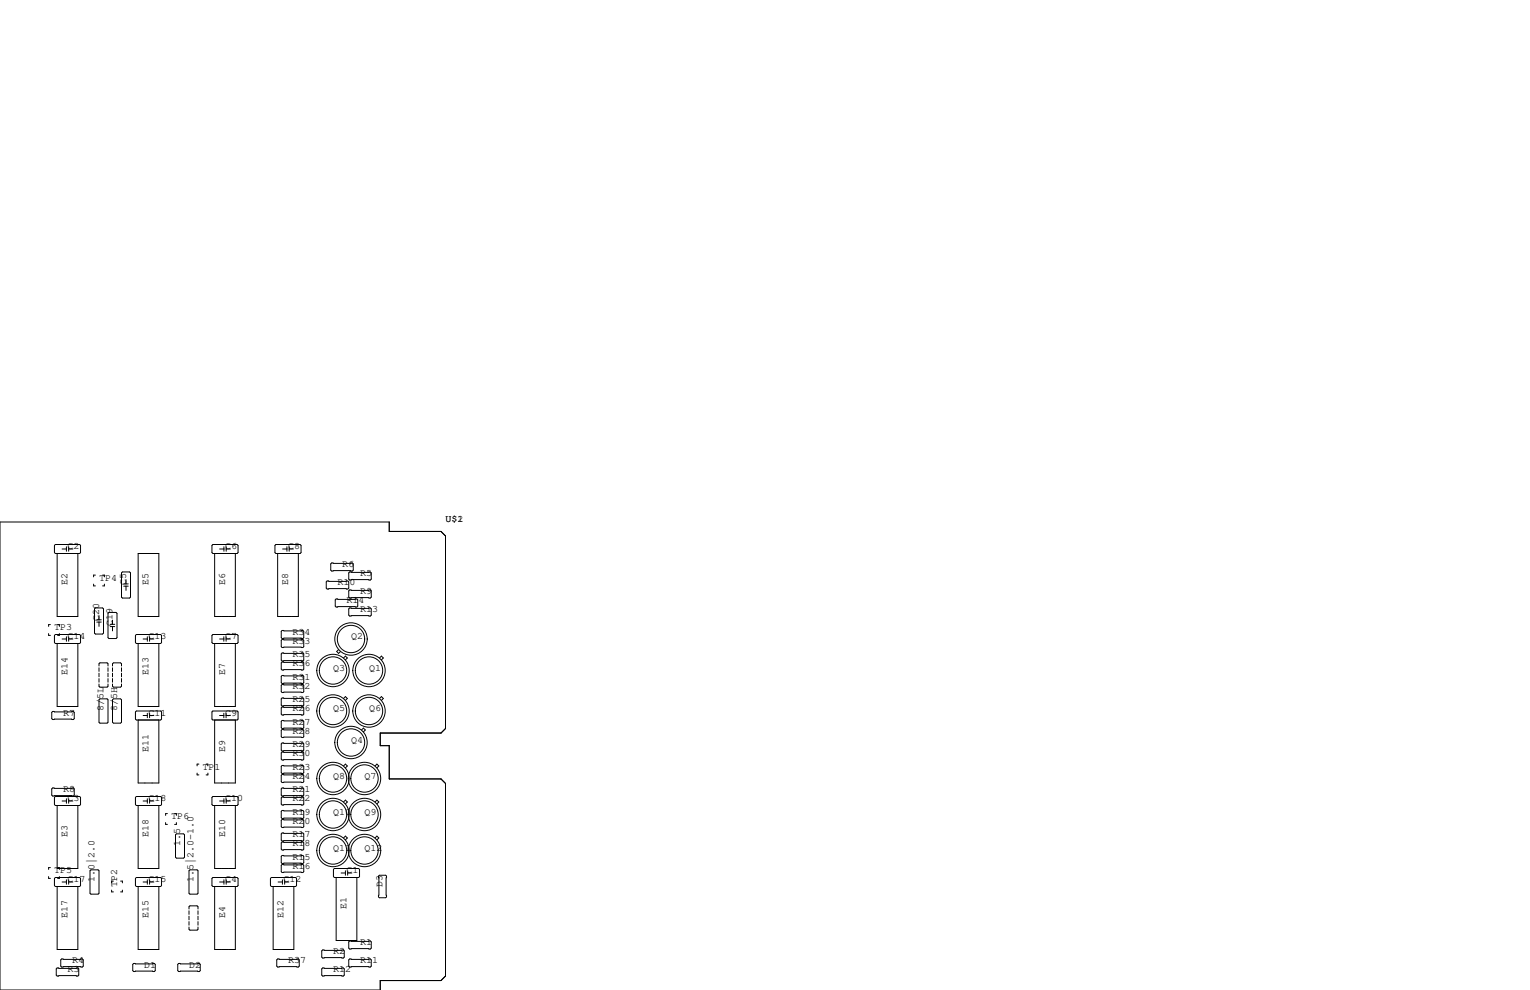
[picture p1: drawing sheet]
<svg xmlns="http://www.w3.org/2000/svg" width="432mm" height="279mm" viewBox="0 0 432 279" stroke-linecap="round" stroke-linejoin="round" font-family="sans-serif">
<g fill="none" stroke="#000" stroke-width=".28">
<path d="M0 147.3h109.9v2.7h14.6l1.2 1.3v54.3l-1.2 1.3h-17.2v3.5h2.6v9.4h14.6l1.2 1.3v54.4l-1.2 1.2h-17.2v2.7h-107.3zM15.6 153.7h6.9l.2 .2v2.1l-.2 .2h-6.9l-.2-.2v-2.1zM16.1 156.2v17.8h5.9v-17.8M17.5 154.9h1.2M18.7 154.3v1.3M19.4 154.9h1.2M19.4 154.3v1.3M39 156.2h5.8v17.8h-5.8zM59.8 153.9l.3-.2h6.8l.3 .2v2.1l-.3 .2h-6.8l-.3-.2zM60.6 156.2v17.8h5.8v-17.8M62 154.9h1.2M63.2 154.3v1.3"/>
<path d="M63.8 154.9h1.2M63.8 154.3v1.3M77.9 153.7h6.8l.3 .2v2.1l-.3 .2h-6.8l-.3-.2v-2.1zM78.4 156.2v17.8h5.8v-17.8M79.8 154.9h1.2M81 154.3v1.3M81.6 154.9h1.2M81.6 154.3v1.3M93.3 159.1l.3-.2h5.8l.3 .2v1.8l-.3 .3h-5.8l-.3-.3zM13.7 178.8v.5h.5M14.2 176.3h-.5v.5M15.6 179.1h6.9l.2 .2v2.1l-.2 .2h-6.9l-.2-.2v-2.1z"/>
<path d="M16.3 176.3h.5v.5M16.8 178.8v.5h-.5M18.7 179.7v1.3M19.4 179.7v1.3M26.4 164.8v.6h.5M26.9 171.6h2.1l.2 .2v6.9l-.2 .2h-2.1l-.2-.2v-6.9zM26.9 162.3h-.5v.5M27.3 175.6h1.3M27.3 174.9h1.3M27.9 173.7v1.2M27.9 175.6v1.2M29 162.3h.5v.5"/>
<path d="M29.5 164.8v.6h-.5M30.7 172.8h2.1l.2 .3v6.9l-.2 .2h-2.1l-.2-.2v-6.9zM31.1 176.8h1.3M31.1 176.2h1.3M31.8 175v1.2M31.8 176.8v1.3M34.5 161.4h2.1l.2 .3v6.8l-.2 .3h-2.1l-.2-.3v-6.8zM34.9 164.8h1.3M34.9 165.4h1.3M35.6 163.6v1.2M35.6 165.4v1.2M38.2 179.3l.3-.2h6.8l.3 .2v2.1l-.3 .2h-6.8l-.3-.2z"/>
<path d="M41.6 179.7v1.3M42.2 179.7v1.3M59.8 179.3l.3-.2h6.8l.3 .2v2.1l-.3 .2h-6.8l-.3-.2zM63.2 179.7v1.3M63.8 179.7v1.3M79.4 178.2l.2-.3h5.9l.2 .3v1.8l-.2 .2h-5.9l-.2-.2zM92.1 164.2l.2-.2h5.9l.2 .2v1.8l-.2 .2h-5.9l-.2-.2zM94.6 169.3l.3-.3h5.8l.3 .3v1.8l-.3 .2h-5.8l-.3-.2zM98.4 171.8l.3-.2h5.8l.3 .2v1.8l-.3 .3h-5.8l-.3-.3zM98.7 161.4h5.8l.3 .3v1.7l-.3 .3h-5.8l-.3-.3v-1.7zM98.7 166.5h5.8l.3 .3v1.7l-.3 .3h-5.8l-.3-.3v-1.7zM16.1 181.6v17.8h5.9v-17.8"/>
<path d="M17.5 180.3h1.2M19.4 180.3h1.2M27.9 188v-.7l.3-.2h2l.3 .2v.7M27.9 193v.7l.3 .2h2l.3-.2v-.7M27.9 188.5v1M27.9 190v1M27.9 191.5v1M28.2 197.2h2l.3 .3v6.3l-.3 .3h-2l-.3-.3v-6.3zM30.5 188.5v1M30.5 190v1M30.5 191.5v1M31.8 188v-.7l.2-.2h2l.3 .2v.7"/>
<path d="M31.8 188.5v1M31.8 190v1M31.8 191.5v1M31.8 193v.7l.2 .2h2l.3-.2v-.7M32 197.2h2l.3 .3v6.3l-.3 .3h-2l-.2-.3v-6.3zM34.3 188.5v1M34.3 190v1M34.3 191.5v1M39 181.6v17.8h5.8v-17.8M40.4 180.3h1.2M42.2 180.3h1.2M60.6 181.6v17.8h5.8v-17.8"/>
<path d="M62 180.3h1.2M63.8 180.3h1.2M79.6 199.5h5.9l.2 .3v1.7l-.2 .3h-5.9l-.2-.3v-1.7zM79.6 186.8h5.9l.2 .3v1.7l-.2 .3h-5.9l-.2-.3v-1.7zM79.6 180.5h5.9l.2 .2v1.8l-.2 .3h-5.9l-.2-.3v-1.8zM79.6 184.3h5.9l.2 .2v1.8l-.2 .3h-5.9l-.2-.3v-1.8zM79.6 190.6h5.9l.2 .3v1.8l-.2 .2h-5.9l-.2-.2v-1.8zM79.6 193.2h5.9l.2 .2v1.8l-.2 .3h-5.9l-.2-.3v-1.8zM79.6 197h5.9l.2 .2v1.8l-.2 .3h-5.9l-.2-.3v-1.8zM95.6 183.3l-.6 .6 .6 .5 .5-.5M97 185.7l.5-.5 .5 .5-.5 .5M97 197.1l.5-.5 .5 .5-.5 .6"/>
<path d="M107.1 185.7l.5-.5 .6 .5-.6 .5M107.1 197.1l.5-.5 .6 .5-.6 .6M14.9 200.8h5.8l.3 .2v1.8l-.3 .3h-5.8l-.3-.3v-1.8zM38.2 200.9l.3-.2h6.8l.3 .2v2l-.3 .3h-6.8l-.3-.3zM39 203.2v17.8h5.8v-17.8M40.4 201.9h1.2M41.6 201.3v1.3M42.2 201.9h1.2M42.2 201.3v1.3M55.6 218.2v.5h.5M56.1 215.6h-.5v.6M58.2 215.6h.5v.6"/>
<path d="M58.7 218.2v.5h-.5M59.8 200.9l.3-.2h6.8l.3 .2v2l-.3 .3h-6.8l-.3-.3zM60.6 203.2v17.8h5.8v-17.8M62 201.9h1.2M63.2 201.3v1.3M63.8 201.3v1.3M63.8 201.9h1.2M79.6 218.6h5.9l.2 .2v1.8l-.2 .3h-5.9l-.2-.3v-1.8zM79.6 209.7h5.9l.2 .2v1.8l-.2 .3h-5.9l-.2-.3v-1.8zM79.6 203.3h5.9l.2 .3v1.8l-.2 .2h-5.9l-.2-.2v-1.8zM79.6 205.9h5.9l.2 .2v1.8l-.2 .3h-5.9l-.2-.3v-1.8zM79.6 212.2h5.9l.2 .3v1.7l-.2 .3h-5.9l-.2-.3v-1.7z"/>
<path d="M79.6 216h5.9l.2 .3v1.8l-.2 .2h-5.9l-.2-.2v-1.8zM97 216.2l.5-.6 .5 .6-.5 .5M102 206l.6-.5 .5 .5-.5 .6M105.8 216.2l.6-.6 .5 .6-.5 .5M14.9 222.4h5.8l.3 .2v1.8l-.3 .3h-5.8l-.3-.3v-1.8zM15.6 224.8h6.9l.2 .2v2.1l-.2 .2h-6.9l-.2-.2v-2.1zM16.1 227.3v17.8h5.9v-17.8M17.5 226.1h1.2M18.7 225.4v1.3M19.4 225.4v1.3M19.4 226.1h1.2M38.2 225l.3-.2h6.8l.3 .2v2.1l-.3 .2h-6.8l-.3-.2z"/>
<path d="M39 227.3v17.8h5.8v-17.8M40.4 226.1h1.2M41.6 225.4v1.3M42.2 226.1h1.2M42.2 225.4v1.3M46.7 232.2v.5h.5M47.2 229.6h-.5v.5M49.3 229.6h.5v.5M49.5 235.6l.3-.3h2l.3 .3v6.3l-.3 .3h-2l-.3-.3zM49.8 232.2v.5h-.5M59.8 225l.3-.2h6.8l.3 .2v2.1l-.3 .2h-6.8l-.3-.2zM60.6 227.3v17.8h5.8v-17.8"/>
<path d="M62 226.1h1.2M63.2 225.4v1.3M63.8 226.1h1.2M63.8 225.4v1.3M79.6 222.4h5.9l.2 .2v1.8l-.2 .3h-5.9l-.2-.3v-1.8zM79.6 224.9h5.9l.2 .3v1.7l-.2 .3h-5.9l-.2-.3v-1.7zM79.6 228.7h5.9l.2 .3v1.8l-.2 .2h-5.9l-.2-.2v-1.8zM79.6 231.3h5.9l.2 .2v1.8l-.2 .3h-5.9l-.2-.3v-1.8zM79.6 235.1h5.9l.2 .2v1.8l-.2 .3h-5.9l-.2-.3v-1.8zM79.6 237.6h5.9l.2 .3v1.7l-.2 .3h-5.9l-.2-.3v-1.7zM97 226.3l.5-.5 .5 .5-.5 .6M97 236.5l.5-.5 .5 .5-.5 .5"/>
<path d="M105.8 226.3l.6-.5 .5 .5-.5 .6M105.8 236.5l.6-.5 .5 .5-.5 .5M13.7 247.4v.5h.5M14.2 244.9h-.5v.5M15.4 247.9l.2-.3h6.9l.2 .3v2l-.2 .3h-6.9l-.2-.3zM16.1 250.2v17.8h5.9v-17.8M16.3 244.9h.5v.5M16.8 247.4v.5h-.5M17.5 248.9h1.2M18.7 248.3v1.3M19.4 248.3v1.3M19.4 248.9h1.2"/>
<path d="M25.4 245.7l.3-.2h2l.2 .2v6.4l-.2 .2h-2l-.3-.2zM31.5 251.2v.5h.5M32 248.7h-.5v.5M34 248.7h.5v.5M34.5 251.2v.5h-.5M38.2 247.9l.3-.3h6.8l.3 .3v2l-.3 .3h-6.8l-.3-.3zM39 250.2v17.8h5.8v-17.8M40.4 248.9h1.2M41.6 248.3v1.3M42.2 248.9h1.2M42.2 248.3v1.3M53.3 245.7l.3-.2h2l.3 .2v6.4l-.3 .2h-2l-.3-.2z"/>
<path d="M53.3 256.5v-.6l.3-.2h2l.3 .2v.6M53.3 257v1.1M53.3 258.6v1M55.9 257v1.1M55.9 258.6v1M59.8 247.9l.3-.3h6.8l.3 .3v2l-.3 .3h-6.8l-.3-.3zM60.6 250.2v17.8h5.8v-17.8M62 248.9h1.2M63.2 248.3v1.3M63.8 248.9h1.2M63.8 248.3v1.3M76.3 247.9l.3-.3h6.8l.3 .3v2l-.3 .3h-6.8l-.3-.3z"/>
<path d="M77.1 250.2v17.8h5.8v-17.8M78.5 248.9h1.2M79.6 244h5.9l.2 .2v1.8l-.2 .3h-5.9l-.2-.3v-1.8zM79.6 241.4h5.9l.2 .3v1.8l-.2 .2h-5.9l-.2-.2v-1.8zM79.7 248.3v1.3M80.3 248.9h1.2M80.3 248.3v1.3M94.1 245.4l.3-.3h6.8l.3 .3v2l-.3 .2h-6.8l-.3-.2zM94.9 247.6v17.8h5.8v-17.8M96.3 246.4h1.2M97.5 245.7v1.3M98.1 246.4h1.2"/>
<path d="M98.1 245.7v1.3M106.8 247.3l.3-.3h1.7l.3 .3v5.8l-.3 .3h-1.7l-.3-.3zM15.9 273.4l.2-.2h5.9l.2 .2v1.8l-.2 .3h-5.9l-.2-.3zM17.1 270.9l.3-.3h5.8l.3 .3v1.8l-.3 .2h-5.8l-.3-.2zM37.5 272.2l.2-.3h5.9l.2 .3v1.7l-.2 .3h-5.9l-.2-.3zM50.2 272.2l.2-.3h5.9l.2 .3v1.7l-.2 .3h-5.9l-.2-.3zM53.3 261.6v.7l.3 .2h2l.3-.2v-.7M53.3 260.1v1M55.9 260.1v1M78.1 270.9l.3-.3h5.8l.3 .3v1.8l-.3 .2h-5.8l-.3-.2zM90.8 273.4l.3-.2h5.8l.3 .2v1.8l-.3 .3h-5.8l-.3-.3zM90.8 268.4l.3-.3h5.8l.3 .3v1.7l-.3 .3h-5.8l-.3-.3z"/>
<path d="M98.4 265.8l.3-.2h5.8l.3 .2v1.8l-.3 .2h-5.8l-.3-.2zM98.4 270.9l.3-.3h5.8l.3 .3v1.8l-.3 .2h-5.8l-.3-.2z"/>
<circle cx="94" cy="189.2" r="4.6"/>
<circle cx="94" cy="189.2" r="3.9"/>
<circle cx="99.1" cy="180.3" r="3.9"/>
<circle cx="99.1" cy="180.3" r="4.6"/>
<circle cx="104.1" cy="189.2" r="4.6"/>
<circle cx="104.1" cy="189.2" r="3.9"/>
<circle cx="94" cy="219.7" r="4.6"/>
<circle cx="94" cy="200.7" r="4.6"/>
<circle cx="94" cy="219.7" r="3.9"/>
<circle cx="94" cy="200.7" r="3.9"/>
<circle cx="99.1" cy="209.5" r="4.6"/>
<circle cx="99.1" cy="209.6" r="3.9"/>
<circle cx="102.9" cy="219.7" r="4.6"/>
<circle cx="102.9" cy="219.7" r="3.9"/>
<circle cx="104.1" cy="200.7" r="4.6"/>
<circle cx="104.1" cy="200.7" r="3.9"/>
<circle cx="94" cy="229.9" r="4.6"/>
<circle cx="94" cy="229.9" r="3.9"/>
<circle cx="102.9" cy="229.9" r="4.6"/>
<circle cx="102.9" cy="229.9" r="3.9"/>
<circle cx="94" cy="240" r="3.9"/>
<circle cx="94" cy="240" r="4.6"/>
<circle cx="102.9" cy="240" r="3.9"/>
<circle cx="102.9" cy="240" r="4.6"/>
</g>
<g font-size="2.8">
<text x="125.7" y="147.3">U$1</text>
<text x="129.1" y="147.3">2</text>
<text x="19" y="154.9">C2</text>
<text x="63.5" y="154.9">C6</text>
<text x="81.3" y="154.9">C8</text>
<text x="96.5" y="160">R6</text>
<text x="19" y="165.1" transform="rotate(-90 19 165.1)">E2</text>
<text x="27.9" y="163.8">TP4</text>
<text x="35.6" y="165.1" transform="rotate(-90 35.6 165.1)">C5</text>
<text x="41.9" y="165.1" transform="rotate(-90 41.9 165.1)">E5</text>
<text x="63.5" y="165.1" transform="rotate(-90 63.5 165.1)">E6</text>
<text x="81.3" y="165.1" transform="rotate(-90 81.3 165.1)">E8</text>
<text x="95.2" y="165.1">R10</text>
<text x="101.6" y="167.6">R9</text>
<text x="101.6" y="162.6">R5</text>
<text x="97.8" y="170.2">R14</text>
<text x="101.6" y="172.7">R13</text>
<text x="15.2" y="177.8">TP3</text>
<text x="27.9" y="175.3" transform="rotate(-90 27.9 175.3)">C20</text>
<text x="31.7" y="176.5" transform="rotate(-90 31.7 176.5)">C19</text>
<text x="82.5" y="179.1">R34</text>
<text x="19" y="180.3">C14</text>
<text x="41.9" y="180.3">C13</text>
<text x="63.5" y="180.3">C7</text>
<text x="82.5" y="185.4">R35</text>
<text x="82.5" y="181.6">R33</text>
<text x="99.1" y="180.3">Q2</text>
<text x="19" y="190.5" transform="rotate(-90 19 190.5)">E14</text>
<text x="41.9" y="190.5" transform="rotate(-90 41.9 190.5)">E13</text>
<text x="63.5" y="190.5" transform="rotate(-90 63.5 190.5)">E7</text>
<text x="82.5" y="188">R36</text>
<text x="82.5" y="191.8">R31</text>
<text x="94" y="189.2">Q3</text>
<text x="104.1" y="189.2">Q1</text>
<text x="82.5" y="194.3">R32</text>
<text x="17.8" y="201.9">R7</text>
<text x="29.2" y="200.7" transform="rotate(-90 29.2 200.7)">8/5L</text>
<text x="33" y="200.7" transform="rotate(-90 33 200.7)">8/5H</text>
<text x="41.9" y="201.9">C11</text>
<text x="63.5" y="201.9">C9</text>
<text x="82.5" y="200.7">R26</text>
<text x="82.5" y="198.1">R25</text>
<text x="94" y="200.7">Q5</text>
<text x="104.1" y="200.7">Q6</text>
<text x="82.5" y="207">R28</text>
<text x="82.5" y="204.5">R27</text>
<text x="99.1" y="209.5">Q4</text>
<text x="41.9" y="212.1" transform="rotate(-90 41.9 212.1)">E11</text>
<text x="63.5" y="212.1" transform="rotate(-90 63.5 212.1)">E9</text>
<text x="82.5" y="213.4">R30</text>
<text x="82.5" y="210.8">R29</text>
<text x="57.1" y="217.2">TP1</text>
<text x="82.5" y="219.7">R24</text>
<text x="82.5" y="217.2">R23</text>
<text x="94" y="219.7">Q8</text>
<text x="102.9" y="219.7">Q7</text>
<text x="17.8" y="223.5">R8</text>
<text x="19" y="226.1">C3</text>
<text x="41.9" y="226.1">C18</text>
<text x="63.5" y="226.1">C10</text>
<text x="82.5" y="226.1">R22</text>
<text x="82.5" y="223.5">R21</text>
<text x="48.3" y="231.1">TP6</text>
<text x="82.5" y="232.4">R20</text>
<text x="82.5" y="229.9">R19</text>
<text x="94" y="229.9">Q10</text>
<text x="102.9" y="229.9">Q9</text>
<text x="19" y="236.2" transform="rotate(-90 19 236.2)">E3</text>
<text x="41.9" y="236.2" transform="rotate(-90 41.9 236.2)">E18</text>
<text x="50.8" y="238.8" transform="rotate(-90 50.8 238.8)">1.5</text>
<text x="63.5" y="236.2" transform="rotate(-90 63.5 236.2)">E10</text>
<text x="82.5" y="238.8">R18</text>
<text x="82.5" y="236.2">R17</text>
<text x="82.5" y="245.1">R16</text>
<text x="82.5" y="242.6">R15</text>
<text x="94" y="240">Q11</text>
<text x="102.9" y="240">Q12</text>
<text x="15.2" y="246.4">TP5</text>
<text x="19" y="248.9">C17</text>
<text x="26.7" y="248.9" transform="rotate(-90 26.7 248.9)">1.0|2.0</text>
<text x="33" y="250.2" transform="rotate(-90 33 250.2)">TP2</text>
<text x="41.9" y="248.9">C15</text>
<text x="54.6" y="248.9" transform="rotate(-90 54.6 248.9)">1.5|2.0-1.0</text>
<text x="63.5" y="248.9">C4</text>
<text x="80" y="248.9">C12</text>
<text x="97.8" y="246.4">C1</text>
<text x="107.9" y="250.2" transform="rotate(-90 107.9 250.2)">D3</text>
<text x="97.8" y="256.5" transform="rotate(-90 97.8 256.5)">E1</text>
<text x="19" y="259.1" transform="rotate(-90 19 259.1)">E17</text>
<text x="41.9" y="259.1" transform="rotate(-90 41.9 259.1)">E15</text>
<text x="63.5" y="259.1" transform="rotate(-90 63.5 259.1)">E4</text>
<text x="80" y="259.1" transform="rotate(-90 80 259.1)">E12</text>
<text x="94" y="269.2">R2</text>
<text x="101.6" y="266.7">R1</text>
<text x="19" y="274.3">R3</text>
<text x="20.3" y="271.8">R4</text>
<text x="40.6" y="273">D1</text>
<text x="53.3" y="273">D2</text>
<text x="81.3" y="271.8">R37</text>
<text x="94" y="274.3">R12</text>
<text x="101.6" y="271.8">R11</text>
</g>
</svg>
